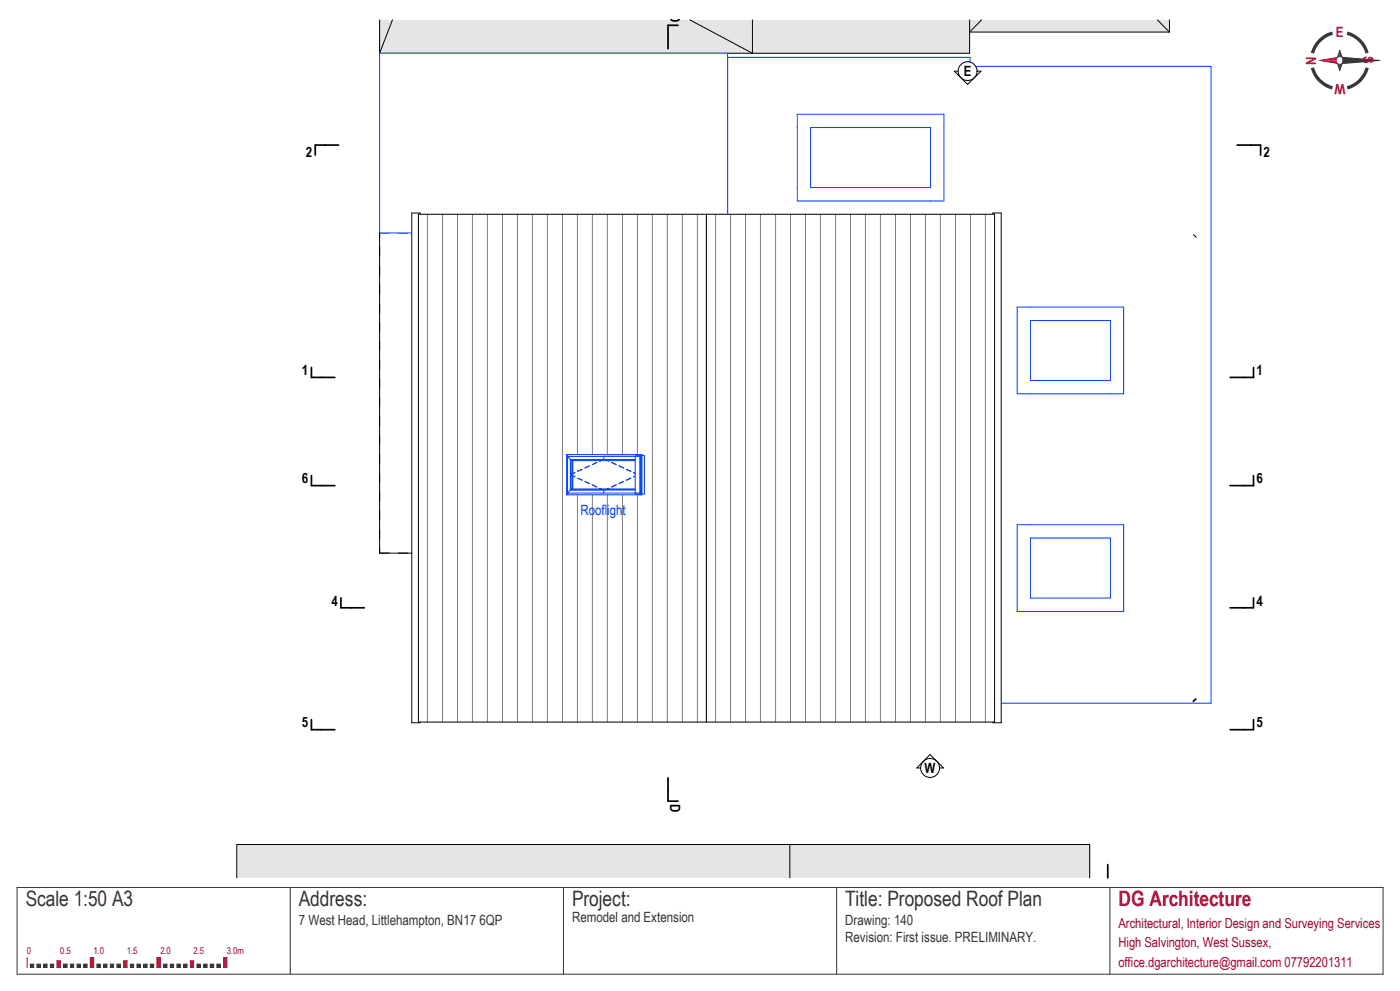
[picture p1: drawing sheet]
<svg xmlns="http://www.w3.org/2000/svg" width="420mm" height="297mm" viewBox="0 0 420 297" stroke-linecap="round" stroke-linejoin="round" font-family="sans-serif">
<path d="M9.1 289h1v.9h-1z" fill="#333"/>
<path d="M9.1 289h1v.9h-1z" fill="none" stroke="#333" stroke-width=".3"/>
<path d="M11.1 289h1v.9h-1z" fill="#333"/>
<path d="M11.1 289h1v.9h-1z" fill="none" stroke="#333" stroke-width=".3"/>
<path d="M13.1 289h1v.9h-1z" fill="#333"/>
<path d="M13.1 289h1v.9h-1z" fill="none" stroke="#333" stroke-width=".3"/>
<path d="M15.1 289h1v.9h-1z" fill="#333"/>
<path d="M15.1 289h1v.9h-1z" fill="none" stroke="#333" stroke-width=".3"/>
<path d="M17.1 288h1v1.9h-1z" fill="#a50029"/>
<path d="M17.1 288h1v1.9h-1z" fill="none" stroke="#a50029" stroke-width=".3"/>
<path d="M19.1 289h1v.9h-1z" fill="#333"/>
<path d="M19.1 289h1v.9h-1z" fill="none" stroke="#333" stroke-width=".3"/>
<path d="M21.1 289h1v.9h-1z" fill="#333"/>
<path d="M21.1 289h1v.9h-1z" fill="none" stroke="#333" stroke-width=".3"/>
<path d="M23.1 289h1v.9h-1z" fill="#333"/>
<path d="M23.1 289h1v.9h-1z" fill="none" stroke="#333" stroke-width=".3"/>
<path d="M25.1 289h1v.9h-1z" fill="#333"/>
<path d="M25.1 289h1v.9h-1z" fill="none" stroke="#333" stroke-width=".3"/>
<path d="M27.1 287h1v2.9h-1z" fill="#a50029"/>
<path d="M27.1 287h1v2.9h-1z" fill="none" stroke="#a50029" stroke-width=".3"/>
<path d="M29.1 289h1v.9h-1z" fill="#333"/>
<path d="M29.1 289h1v.9h-1z" fill="none" stroke="#333" stroke-width=".3"/>
<path d="M31.1 289h1v.9h-1z" fill="#333"/>
<path d="M31.1 289h1v.9h-1z" fill="none" stroke="#333" stroke-width=".3"/>
<path d="M33.1 289h1v.9h-1z" fill="#333"/>
<path d="M33.1 289h1v.9h-1z" fill="none" stroke="#333" stroke-width=".3"/>
<path d="M35.1 289h1v.9h-1z" fill="#333"/>
<path d="M35.1 289h1v.9h-1z" fill="none" stroke="#333" stroke-width=".3"/>
<path d="M37.1 288h1v1.9h-1z" fill="#a50029"/>
<path d="M37.1 288h1v1.9h-1z" fill="none" stroke="#a50029" stroke-width=".3"/>
<path d="M39.1 289h1v.9h-1z" fill="#333"/>
<path d="M39.1 289h1v.9h-1z" fill="none" stroke="#333" stroke-width=".3"/>
<path d="M41.1 289h1v.9h-1z" fill="#333"/>
<path d="M41.1 289h1v.9h-1z" fill="none" stroke="#333" stroke-width=".3"/>
<path d="M43.1 289h1v.9h-1z" fill="#333"/>
<path d="M43.1 289h1v.9h-1z" fill="none" stroke="#333" stroke-width=".3"/>
<path d="M45.1 289h1v.9h-1z" fill="#333"/>
<path d="M45.1 289h1v.9h-1z" fill="none" stroke="#333" stroke-width=".3"/>
<path d="M47.1 287h1v2.9h-1z" fill="#a50029"/>
<path d="M47.1 287h1v2.9h-1z" fill="none" stroke="#a50029" stroke-width=".3"/>
<path d="M49.1 289h1v.9h-1z" fill="#333"/>
<path d="M49.1 289h1v.9h-1z" fill="none" stroke="#333" stroke-width=".3"/>
<path d="M51.1 289h1v.9h-1z" fill="#333"/>
<path d="M51.1 289h1v.9h-1z" fill="none" stroke="#333" stroke-width=".3"/>
<path d="M53.1 289h1v.9h-1z" fill="#333"/>
<path d="M53.1 289h1v.9h-1z" fill="none" stroke="#333" stroke-width=".3"/>
<path d="M55.1 289h1v.9h-1z" fill="#333"/>
<path d="M55.1 289h1v.9h-1z" fill="none" stroke="#333" stroke-width=".3"/>
<path d="M57.1 288h1v1.9h-1z" fill="#a50029"/>
<path d="M57.1 288h1v1.9h-1z" fill="none" stroke="#a50029" stroke-width=".3"/>
<path d="M59.1 289h1v.9h-1z" fill="#333"/>
<path d="M59.1 289h1v.9h-1z" fill="none" stroke="#333" stroke-width=".3"/>
<path d="M61.1 289h1v.9h-1z" fill="#333"/>
<path d="M61.1 289h1v.9h-1z" fill="none" stroke="#333" stroke-width=".3"/>
<path d="M63.1 289h1v.9h-1z" fill="#333"/>
<path d="M63.1 289h1v.9h-1z" fill="none" stroke="#333" stroke-width=".3"/>
<path d="M65.1 289h1v.9h-1z" fill="#333"/>
<path d="M65.1 289h1v.9h-1z" fill="none" stroke="#333" stroke-width=".3"/>
<path d="M67.1 287h1v2.9h-1z" fill="#a50029"/>
<path d="M8.1 287v2.9M67.1 287h1v2.9h-1z" fill="none" stroke="#a50029" stroke-width=".3"/>
<path d="M5.1 266h409.8v26h-409.8zM87.1 266v26M169 266v26M251 266v26M333 266v26" fill="none" stroke="#333" stroke-width=".3"/>
<path d="M218.3 17.2h72.7v2.7h72.3v190.8h-72.4v-140.9h-72.6zM239.2 34.2h44v26h-44zM243.2 38.2h35.9v18h-35.9zM305.1 92h32v26h-32zM309.1 96.1h24v17.9h-24zM305.1 157.3h32v26h-32zM309.1 161.2h24v18h-24z" fill="none" stroke="#003fff" stroke-width=".3"/>
<g fill="#e5e5e5">
<path d="M113.9 6h3.8l-3.8 10z"/>
<path d="M290.9 6h3.6l-3.6 3.6z"/>
<path d="M347.2 6h3.6v3.6z"/>
<path d="M207 6h18.7v10z"/>
<path d="M117.7 6h89.3l18.7 10h-111.8z" fill-rule="evenodd"/>
<path d="M294.5 6h52.7l3.6 3.6h-59.9z" fill-rule="evenodd"/>
</g>
<path d="M225.7 6h65.2v10h-65.2z" fill="#e5e5e5"/>
<path d="M113.9 6v10M117.7 6l-3.8 10M207 6l18.7 10v-10M290.9 6v10h-177M294.5 6l-3.6 3.6h59.9M347.2 6l3.6 3.6M350.8 6v3.6" fill="none" stroke="#000" stroke-width=".3"/>
<path d="M71 253.1h255.9v10h-255.9z" fill-rule="evenodd" fill="#e5e5e5"/>
<path d="M236.9 253.1v10M71 263.1v-10h255.9v10" fill="none" stroke="#000" stroke-width=".3"/>
<path d="M113.9 69.8h19.7v96h-19.7z" fill="#fff"/>
<g fill="none" stroke="#000" stroke-width=".3">
<path d="M113.9 74.1v2.8M113.9 79.7v2.8M116.7 69.8h-2.8v1.5M119.5 69.8h2.8M125.1 69.8h2.9M130.8 69.8h2.8v1.5M133.6 74.1v2.8M133.6 79.7v2.8M113.9 85.3v2.9M113.9 91v2.8M113.9 96.6v2.8M133.6 85.3v2.9"/>
<path d="M133.6 91v2.8M133.6 96.6v2.8M113.9 102.3v2.8M113.9 107.9v2.8M113.9 113.5v2.9M113.9 119.2v2.8M133.6 102.3v2.8M133.6 107.9v2.8M133.6 113.5v2.9M133.6 119.2v2.8M113.9 124.8v2.9M113.9 130.5v2.8"/>
<path d="M113.9 136.1v2.8M133.6 124.8v2.9M133.6 130.5v2.8M133.6 136.1v2.8M113.9 141.8v2.8M113.9 147.4v2.8M113.9 153v2.9M113.9 158.7v2.8M133.6 141.8v2.8M133.6 147.4v2.8M133.6 153v2.9M133.6 158.7v2.8"/>
<path d="M113.9 164.3v1.5h2.8M119.5 165.8h2.8M125.1 165.8h2.9M133.6 164.3v1.5h-2.8"/>
</g>
<path d="M113.9 16h104.4v53.8h-104.4z" fill="#fff"/>
<path d="M113.9 16h104.4v53.8h-104.4z" fill="none" stroke="#003fff" stroke-width=".3"/>
<g fill="none" stroke="#000" stroke-width=".3">
<path d="M127 68.5v2.8M127 72.4v2.9M127 76.3v2.9M127.9 65.8h-.9v1.6M128.9 65.8h2.9M132.9 65.8h2.8M136.8 65.8h2.8M140.7 65.8h2.8M144.6 65.8h2.8M148.5 65.8h2.8M152.4 65.8h2.8M156.3 65.8h2.8"/>
<path d="M160.2 65.8h2.9M164.2 65.8h2.8M168.1 65.8h2.8M172 65.8h2.8M175.9 65.8h2.8M179.8 65.8h2.8M183.7 65.8h2.8M187.6 65.8h2.8M191.5 65.8h2.9M195.5 65.8h2.7M199.3 65.8h2.9M203.2 65.8h2.9"/>
<path d="M207.2 65.8h2.8M211.1 65.8h1.7M211.9 65.8v1.6M211.9 68.5v2.8M211.9 72.4v2.9M211.9 76.3v2.9M213.9 65.8h2.8M217.8 65.8h2.8M221.7 65.8h2.8M225.6 65.8h2.8M229.5 65.8h2.8M233.4 65.8h2.9"/>
<path d="M237.3 65.8h2.9M241.3 65.8h2.8M245.2 65.8h2.8M249.1 65.8h2.8M253 65.8h2.8M256.9 65.8h2.8M260.8 65.8h2.8M264.7 65.8h2.8M268.6 65.8h2.8M272.5 65.8h2.8M276.4 65.8h2.9M280.4 65.8h2.8"/>
<path d="M284.3 65.8h2.8M288.2 65.8h2.8M292.1 65.8h2.8M296 65.8h.8v1.6M296.8 68.5v2.8M296.8 72.4v2.9M296.8 76.3v2.9M127 80.3v2.8M127 84.2v2.8M127 88.1v2.8M127 92v2.8M127 95.9v2.8"/>
<path d="M127 99.8v2.8M211.9 80.3v2.8M211.9 84.2v2.8M211.9 88.1v2.8M211.9 92v2.8M211.9 95.9v2.8M211.9 99.8v2.8M296.8 80.3v2.8M296.8 84.2v2.8M296.8 88.1v2.8M296.8 92v2.8M296.8 95.9v2.8"/>
<path d="M296.8 99.8v2.8M127 103.7v2.9M127 107.6v2.8M127 111.5v2.8M127 115.4v2.9M127 119.3v2.9M211.9 103.7v2.9M211.9 107.6v2.8M211.9 111.5v2.8M211.9 115.4v2.9M211.9 119.3v2.9M296.8 103.7v2.9"/>
<path d="M296.8 107.6v2.8M296.8 111.5v2.8M296.8 115.4v2.9M296.8 119.3v2.9M127 123.3v2.8M127 127.2v2.8M127 131.1v2.8M127 135v2.8M127 138.9v2.8M171.6 138.9v2.8M172.3 136.8v1M172.3 138.9v2.8"/>
<path d="M174.1 136.8h-2.5v1M175.2 136.8h2.8M179.1 136.8h2.8M183 136.8h2.8M186.9 136.8h2.8M190.8 136.8h2.5v1M193.3 138.9v2.8M211.9 123.3v2.8M211.9 127.2v2.8M211.9 131.1v2.8M211.9 135v2.8M211.9 138.9v2.8"/>
<path d="M296.8 123.3v2.8M296.8 127.2v2.8M296.8 131.1v2.8M296.8 135v2.8M296.8 138.9v2.8M127 142.8v2.8M127 146.7v2.9M127 150.6v2.9M127 154.6v2.8M127 158.5v2.8M171.6 146.7v1.1h2.5M171.6 142.8v2.9"/>
<path d="M172.3 142.8v2.9M172.3 146.7v1.1M175.2 147.8h2.8M179.1 147.8h2.8M183 147.8h2.8M186.9 147.8h2.8M193.3 142.8v2.9M193.3 146.7v1.1h-2.5M211.9 142.8v2.8M211.9 146.7v2.9M211.9 150.6v2.9M211.9 154.6v2.8"/>
<path d="M211.9 158.5v2.8M296.8 142.8v2.8M296.8 146.7v2.9M296.8 150.6v2.9M296.8 154.6v2.8M296.8 158.5v2.8M127 162.4v2.8M127 166.3v2.8M127 170.2v2.8M127 174.1v2.8M127 178v2.8M211.9 162.4v2.8"/>
<path d="M211.9 166.3v2.8M211.9 170.2v2.8M211.9 174.1v2.8M211.9 178v2.8M296.8 162.4v2.8M296.8 166.3v2.8M296.8 170.2v2.8M296.8 174.1v2.8M296.8 178v2.8M127 181.9v2.8M127 185.8v2.8M127 189.7v2.9"/>
<path d="M127 193.6v2.9M127 197.6v2.8M211.9 181.9v2.8M211.9 185.8v2.8M211.9 189.7v2.9M211.9 193.6v2.9M211.9 197.6v2.8M296.8 181.9v2.8M296.8 185.8v2.8M296.8 189.7v2.9M296.8 193.6v2.9M296.8 197.6v2.8"/>
<path d="M127 201.5v2.8M127 205.4v2.8M127 209.3v2.8M127 213.2v1.6h.9M128.9 214.8h2.9M132.9 214.8h2.8M136.8 214.8h2.8M140.7 214.8h2.8M144.6 214.8h2.8M148.5 214.8h2.8M152.4 214.8h2.8M156.3 214.8h2.8"/>
<path d="M160.2 214.8h2.9M164.2 214.8h2.8M168.1 214.8h2.8M172 214.8h2.8M175.9 214.8h2.8M179.8 214.8h2.8M183.7 214.8h2.8M187.6 214.8h2.8M191.5 214.8h2.9M195.5 214.8h2.7M199.3 214.8h2.9M203.2 214.8h2.9"/>
<path d="M207.2 214.8h2.8M211.1 214.8h1.7M211.9 201.5v2.8M211.9 205.4v2.8M211.9 209.3v2.8M211.9 213.2v1.6M213.9 214.8h2.8M217.8 214.8h2.8M221.7 214.8h2.8M225.6 214.8h2.8M229.5 214.8h2.8M233.4 214.8h2.9"/>
<path d="M237.3 214.8h2.9M241.3 214.8h2.8M245.2 214.8h2.8M249.1 214.8h2.8M253 214.8h2.8M256.9 214.8h2.8M260.8 214.8h2.8M264.7 214.8h2.8M268.6 214.8h2.8M272.5 214.8h2.8M276.4 214.8h2.9M280.4 214.8h2.8"/>
<path d="M284.3 214.8h2.8M288.2 214.8h2.8M292.1 214.8h2.8M296.8 213.2v1.6h-.8M296.8 201.5v2.8M296.8 205.4v2.8M296.8 209.3v2.8"/>
</g>
<path d="M123.5 63.8h2.5v152.8h-2.5z" fill="#fff"/>
<path d="M123.5 63.8h2.5v152.8h-2.5z" fill="none" stroke="#000" stroke-width=".3"/>
<path d="M297.9 63.8h2.5v152.8h-2.5z" fill="#fff"/>
<path d="M126.4 65.2h171v150.2h-171zM129.4 65.2v4.6h4.6v-4.6M133 69.8v141M134 65.8h155.9M289.9 65.2v4.6h4.6v-4.6M290.9 69.8v141M297.9 63.8h2.5v152.8h-2.5zM129.4 215.4v-4.6h4.6v4.6M134 214.8h155.9M289.9 215.4v-4.6h4.6v4.6" fill="none" stroke="#000" stroke-width=".3"/>
<path d="M93.4 215.7v3h7.1M376 215.7v3h-7" fill="none" stroke="#000" stroke-width=".51"/>
<path d="M125.5 64.2h86.4v152.2h-86.4zM170 136.3v12h22.3v-.2h1v-11.6l-1-.1v-.1z" fill-rule="evenodd" fill="#fff"/>
<g fill="none" stroke="#7f7f7f" stroke-width=".3">
<path d="M128.2 64.2v152.2M132.8 64.2v152.2M137.2 64.2v152.2M141.7 64.2v152.2M146.2 64.2v152.2M150.7 64.2v152.2M155.2 64.2v152.2M159.7 64.2v152.2M164.2 64.2v152.2M168.7 64.2v152.2M173.2 64.2v72.1M177.7 64.2v72.1"/>
<path d="M182.2 64.2v72.1M186.7 64.2v72.1M191.2 64.2v72.1M195.7 64.2v152.2M200.2 64.2v152.2M204.7 64.2v152.2M209.2 64.2v152.2M173.2 148.3v68.1M177.7 148.3v68.1M182.2 148.3v68.1M186.7 148.3v68.1M191.2 148.3v68.1"/>
</g>
<path d="M125.5 64.2h86.4v152.2h-86.4z" fill="none" stroke="#000" stroke-width=".3"/>
<g fill="#fff">
<path d="M192.5 136.5v11.6z" fill-rule="evenodd"/>
<path d="M170 136.3h22.3v.1h-1.5v.4h-20.3z" fill-rule="evenodd"/>
<path d="M170 148.3l.5-.5h20.3v.3h1.5v.2z" fill-rule="evenodd"/>
<path d="M170 136.3l.5 .5h-.2v11h.2l-.5 .5z" fill-rule="evenodd"/>
<path d="M191.5 136.8h1v11h-1z" fill-rule="evenodd"/>
<path d="M190.8 136.4h1.7v.4h-1.7z" fill-rule="evenodd"/>
<path d="M190.8 147.8h1.7v.3h-1.7z" fill-rule="evenodd"/>
<path d="M181.1 137.7l9.4 .1z" fill-rule="evenodd"/>
<path d="M181.2 146.8l9.3 .1z" fill-rule="evenodd"/>
<path d="M170.3 136.8h10.8v.9h-10z" fill-rule="evenodd"/>
<path d="M171.1 137.7l10.1 .1z" fill-rule="evenodd"/>
<path d="M171.1 146.9h10v.9h-10.8z" fill-rule="evenodd"/>
<path d="M171.1 146.9l10.1-.1z" fill-rule="evenodd"/>
<path d="M170.3 136.8l.8 .9v9.2l-.8 .9z" fill-rule="evenodd"/>
<path d="M171.1 137.7v9.2z" fill-rule="evenodd"/>
<path d="M171.2 137.8h19.3v9h-19.3z" fill-rule="evenodd"/>
</g>
<g fill="#fff">
<path d="M192.5 136.5h.8v11.6h-.8z"/>
<path d="M190.5 136.8h1v11h-1z"/>
<path d="M181.1 136.8h9.4v.9h-9.4z"/>
<path d="M181.1 146.9h9.4v.9h-9.4z"/>
</g>
<g fill="none" stroke="#003fff" stroke-width=".3">
<path d="M170 136.3h22.7M170 136.3l.5 .5M170 136.3v12M170.3 136.8h22v11h-22M170.3 136.8l.8 .9M170.3 136.8v11M171.1 137.7h19.4M171.1 137.7l.1 .1M171.1 137.7v9.2M171.2 137.8h19.3M171.2 137.8l-.1 9.1M171.7 138v8.6"/>
<path d="M171.8 138v8.6M176.8 139.6l-1.4 .7M176.9 139.6l-1.3 .7M179 138.6l-1.4 .6M179.1 138.6l-1.3 .6M180.8 137.8l-1 .4M180.9 137.8l-.9 .4M181.1 136.8l.1 1M181.7 137.8l.8 .4M181.8 137.8l.9 .4M183.4 138.6l1.4 .6M183.6 138.6l1.3 .6"/>
<path d="M185.6 139.6l1.4 .7M185.8 139.6l1.3 .7M190.5 138h-19.1v8.6h19.1M190.5 136.8v11M190.8 136.8v-.4h1.7v11.7h-1.7v-.3M192 136.8v11M192.1 136.8v11M192.3 136.3v.1M192.5 136.5h.8v11.6h-.8M170 148.3h22.7M170.5 147.8l-.5 .5M171.1 146.9h19.4"/>
<path d="M171.1 146.9l-.8 .9M171.2 142.4l1.2 .5M172.4 141.6l-1.2 .6M172.6 141.6l-1.4 .7 1.4 .6M173.2 143.3l1.4 .6M173.4 143.3l1.3 .6M174.6 140.7l-1.4 .6M174.7 140.7l-1.3 .6M175.4 144.3l1.4 .6M175.6 144.3l1.3 .6M177.6 145.3l1.5 .7M179.8 146.3l1 .5"/>
<path d="M180 146.3l.9 .5M182.5 146.3l-.8 .5M182.7 146.3l-.9 .5M184.8 145.3l-1.4 .7M184.9 145.3l-1.3 .7M187 144.3l-1.4 .6M187.1 144.3l-1.3 .6M187.8 140.7l1.4 .6M188 140.7l1.3 .6M189.3 143.3l-1.5 .6M190 141.6l.5 .3-.4-.3M190.5 146.8h-9.3l-.1 1"/>
<path d="M190.5 142.7l-.4 .2M190.5 142.7l-.5 .2M192.3 148.1v.2"/>
</g>
<g fill="none" stroke="#000" stroke-width=".51">
<path d="M203.4 7.6h-3v7M101.6 43.5h-7v3M371.1 43.5h7.1v3M93.4 110.2v2.9h7.1M376 110.2v2.9h-7M258.9 132.5h-3v6.9M93.4 142.5v3h7.1M376 142.5v3h-7M102.3 179.2v3h7M376 179.2v3h-7M255.9 185.1v7h3M200.4 233.1v7h3"/>
<path d="M332.3 259.1v4"/>
</g>
<path d="M211.9 64.2h86.5v152.2h-86.5z" fill="#fff"/>
<g fill="none" stroke="#7f7f7f" stroke-width=".3">
<path d="M214.7 64.2v152.2M219.2 64.2v152.2M223.6 64.2v152.2M228.1 64.2v152.2M232.7 64.2v152.2M237.2 64.2v152.2M241.6 64.2v152.2M246.1 64.2v152.2M250.7 64.2v152.2M255.1 64.2v152.2M259.6 64.2v152.2M264.1 64.2v152.2"/>
<path d="M268.6 64.2v152.2M273.1 64.2v152.2M277.6 64.2v152.2M282.1 64.2v152.2M286.6 64.2v152.2M291.1 64.2v152.2M295.6 64.2v152.2"/>
</g>
<path d="M211.9 64.2h86.5v152.2h-86.5z" fill="none" stroke="#000" stroke-width=".3"/>
<path d="M279 226.1l4 4.1h-1.1a2.84 2.84 0 0 1-2.9 2.8 2.84 2.84 0 0 1-2.8-2.8h-1.2z" fill-rule="evenodd" fill="#fff"/>
<g fill="none" stroke="#000" stroke-width=".3">
<path d="M276.2 230.2h-1.2l4-4.1 4 4.1h-1.1"/>
<circle cx="279" cy="230.2" r="2.84"/>
</g>
<path d="M288.2 19.4a2.84 2.84 0 0 1 3.1-.7 2.84 2.84 0 0 1 1.8 2.6h1.2l-4 4-4-4h1.1l.1-.6z" fill-rule="evenodd" fill="#fff"/>
<g fill="none" stroke="#000" stroke-width=".3">
<path d="M287.4 21.3h-1.1l4 4 4-4h-1.2"/>
<circle cx="290.3" cy="21.3" r="2.83"/>
</g>
<path d="M401.2 19l.7 2.1 .7-2.1M402.6 17.2l-.7-2.1-.7 2.1M402.6 17.2l11.3 .9-11.3 .9M402.6 17.2l.3 .9-.3 .9" fill="none" stroke="#333" stroke-width=".3"/>
<path d="M401.2 17.2l-5.3 .9 5.3 .9" fill="none" stroke="#a50029" stroke-width=".3"/>
<path d="M402.6 17.2l11.3 .9-11.3 .9 .3-.9z" fill-rule="evenodd" fill="#333"/>
<g fill="#a50029">
<path d="M395.9 18.1l5.3-.9-.3 .9z"/>
<path d="M395.9 18.1h5l.3 .9z"/>
</g>
<g fill="#333">
<path d="M401.9 15.1v2l-.7 .1z"/>
<path d="M401.9 15.1l.7 2.1-.7-.1z"/>
<path d="M401.2 19l.7 .1v2z"/>
<path d="M401.9 19.1l.7-.1-.7 2.1z"/>
<path d="M409.7 20.2l.9 .2a9 9 0 0 1-6.3 6.4l-.3-.9a8 8 0 0 0 5.7-5.7z" fill-rule="evenodd"/>
<path d="M393.2 20.4l1-.2a7.9 7.9 0 0 0 5.6 5.7l-.2 .9a9 9 0 0 1-6.4-6.4z" fill-rule="evenodd"/>
<path d="M395.6 11.8a8.7 8.7 0 0 1 4-2.4l.3 1a8 8 0 0 0-5.7 5.6l-1-.2a9.9 9.9 0 0 1 2.4-4z" fill-rule="evenodd"/>
<path d="M404.2 9.4a9 9 0 0 1 6.4 6.4l-.9 .2a8 8 0 0 0-5.7-5.6z" fill-rule="evenodd"/>
</g>
<path d="M113.9 69.8v96h9.6M358 70.3l.9 .8M358.7 209.4l-.9 .8M358.9 209.5l-.9 .8" fill="none" stroke="#000" stroke-width=".3"/>
<g font-size="6.3" fill="#333">
<text x="7.7" y="271.5">Scale 1:50 A3</text>
<text x="89.7" y="271.4">Address:</text>
<text x="171.6" y="271.4">Project:</text>
<text x="253.6" y="271.5">Title: Proposed Roof Plan</text>
</g>
<text font-size="6.3" fill="#a50029" x="335.5" y="271.5">DG Architecture</text>
<g font-size="4.2">
<text x="201.1" y="4.1" transform="rotate(90 201.1 4.1)">D</text>
<text x="289.1" y="22.7">E</text>
<text x="91.7" y="46.9">2</text>
<text x="379.1" y="46.9">2</text>
<text x="90.6" y="112.4">1</text>
<text x="376.9" y="112.4">1</text>
<text x="256.6" y="129" transform="rotate(90 256.6 129)">D</text>
<text x="90.6" y="144.8">6</text>
<text x="376.9" y="144.8">6</text>
<text x="99.4" y="181.5">4</text>
<text x="376.9" y="181.5">4</text>
<text x="256.6" y="193" transform="rotate(90 256.6 193)">D</text>
<text x="90.6" y="218">5</text>
<text x="376.9" y="218">5</text>
<text x="277.4" y="231.6">W</text>
<text x="201.1" y="241" transform="rotate(90 201.1 241)">D</text>
</g>
<g font-size="4.2" fill="#a50029">
<text x="400.7" y="11">E</text>
<text x="409" y="16.9" transform="rotate(90 409 16.9)">S</text>
<text x="394.8" y="19.3" transform="rotate(-90 394.8 19.3)">N</text>
<text x="403.6" y="25.1" transform="rotate(-180 403.6 25.1)">W</text>
</g>
<text font-size="4.2" fill="#003fff" x="174.1" y="154.3">Rooflight</text>
<g font-size="4.2" fill="#333">
<text x="89.7" y="277.4">7 West Head, Littlehampton, BN17 6QP</text>
<text x="171.6" y="276.3">Remodel and Extension</text>
<text x="253.6" y="277.2">Drawing: 140</text>
<text x="253.6" y="282.2">Revision: First issue. PRELIMINARY.</text>
</g>
<g font-size="4.1" fill="#a50029">
<text x="335.5" y="278.3">Architectural, Interior Design and Surveying Services</text>
<text x="335.5" y="284">High Salvington, West Sussex,</text>
<text x="335.5" y="289.7">office.dgarchitecture@gmail.com 07792201311</text>
</g>
<g font-size="2.8" fill="#a50029">
<text x="8.1" y="285.8">0</text>
<text x="18.1" y="285.8">0.5</text>
<text x="28.1" y="285.8">1.0</text>
<text x="38.1" y="285.8">1.5</text>
<text x="48.1" y="285.8">2.0</text>
<text x="58.1" y="285.8">2.5</text>
<text x="68.1" y="285.8">3.0m</text>
</g>
</svg>
